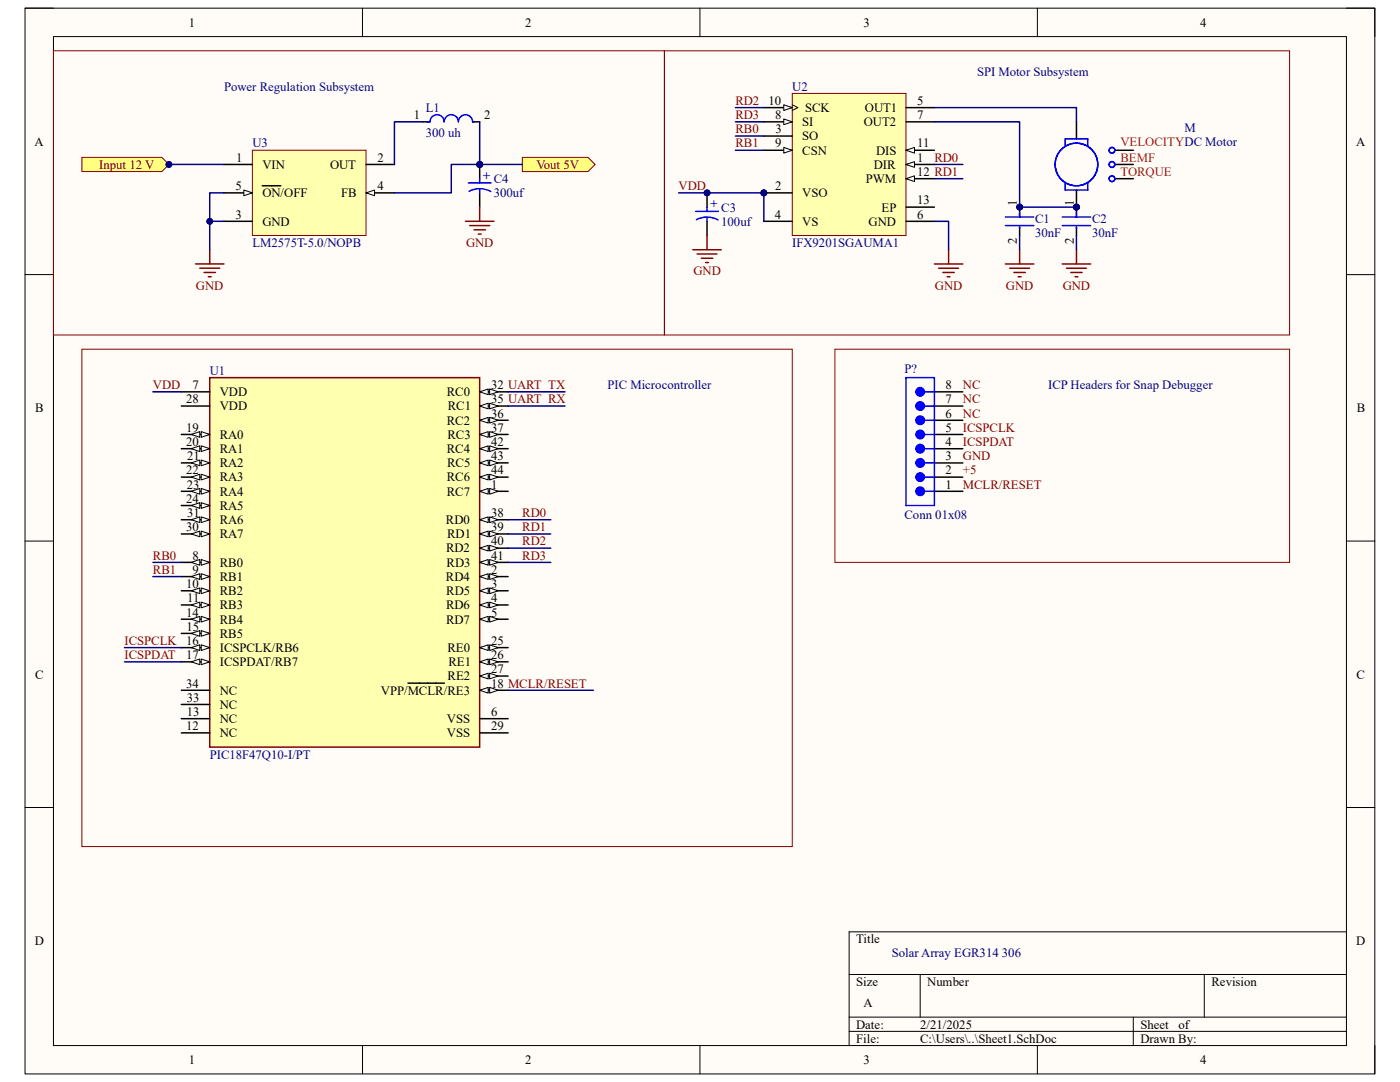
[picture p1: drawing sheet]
<svg xmlns="http://www.w3.org/2000/svg" width="279mm" height="216mm" viewBox="0 0 279 216" stroke-linecap="round" stroke-linejoin="round" font-family="sans-serif">
<path d="M5 1.6h269.4v212.7h-269.4z" fill-rule="evenodd" fill="#fffcf8"/>
<path d="M5 1.6h269.4v212.7h-269.4z" fill="none" stroke="#000" stroke-width=".2"/>
<path d="M10.7 7.3h258v201.3h-258z" fill-rule="evenodd" fill="#fffcf8"/>
<g fill="none" stroke="#000" stroke-width=".2">
<path d="M5 1.6h5.7M10.7 7.3h258v201.3h-258zM72.3 1.6v5.7M139.7 1.6v5.7M207 1.6v5.7M268.7 1.6h5.7v5.7M5 54.8h5.7M268.7 54.8h5.7M5 108h5.7M268.7 108h5.7M5 161.1h5.7M268.7 161.1h5.7"/>
<path d="M169.5 194.4h99.2M183.6 194.4v8.6M240.3 194.4v8.6M268.7 185.9h-99.2v22.7M72.3 208.6v5.7M139.7 208.6v5.7M169.5 203h99.2M169.5 205.8h99.2M207 208.6v5.7M226.2 203v5.6M274.4 208.6v5.7"/>
</g>
<circle cx="152.4" cy="38.5" r=".57" fill="#000080"/>
<circle cx="152.4" cy="38.5" r=".57" fill="none" stroke="#000080" stroke-width=".2"/>
<path d="M158.1 18.6h22.7v28.4h-22.7z" fill-rule="evenodd" fill="#ffffb0"/>
<path d="M158.1 18.6h22.7v28.4h-22.7z" fill="none" stroke="#800000" stroke-width=".2"/>
<path d="M180.8 32.8h5.7" fill="none" stroke="#000" stroke-width=".3"/>
<path d="M180.8 32.8l1.7-.5v1.1z" fill="#f8fcff"/>
<path d="M180.8 32.8l1.7-.5v1.1z" fill="none" stroke="#000" stroke-width=".2"/>
<path d="M152.4 21.5h5.7" fill="none" stroke="#000" stroke-width=".3"/>
<path d="M156.4 20.9l1.7 .6-1.7 .5z" fill="#f8fcff"/>
<path d="M156.4 20.9l1.7 .6-1.7 .5zM158.1 20.9l1.2 .6-1.2 .5" fill="none" stroke="#000" stroke-width=".2"/>
<path d="M180.8 30h5.7" fill="none" stroke="#000" stroke-width=".3"/>
<path d="M180.8 30l1.7-.6v1.2z" fill="#f8fcff"/>
<path d="M180.8 30l1.7-.6v1.2z" fill="none" stroke="#000" stroke-width=".2"/>
<path d="M180.8 35.7h5.7" fill="none" stroke="#000" stroke-width=".3"/>
<path d="M180.8 35.7l1.7-.6v1.1z" fill="#f8fcff"/>
<path d="M180.8 35.7l1.7-.6v1.1z" fill="none" stroke="#000" stroke-width=".2"/>
<path d="M152.4 38.5h5.7" fill="none" stroke="#000" stroke-width=".3"/>
<circle cx="152.4" cy="38.5" r=".57" fill="#000080"/>
<circle cx="152.4" cy="38.5" r=".57" fill="none" stroke="#000080" stroke-width=".2"/>
<path d="M152.4 27.1h5.7M152.4 24.3h5.7M180.8 21.5h5.7M180.8 24.3h5.7M152.4 44.2h5.7M180.8 44.2h5.7" fill="none" stroke="#000" stroke-width=".3"/>
<path d="M156.4 23.7l1.7 .6-1.7 .6z" fill="#f8fcff"/>
<path d="M156.4 23.7l1.7 .6-1.7 .6z" fill="none" stroke="#000" stroke-width=".2"/>
<path d="M152.4 30h5.7" fill="none" stroke="#000" stroke-width=".3"/>
<path d="M156.4 29.4l1.7 .6-1.7 .5z" fill="#f8fcff"/>
<path d="M156.4 29.4l1.7 .6-1.7 .5z" fill="none" stroke="#000" stroke-width=".2"/>
<path d="M180.8 41.3h5.7" fill="none" stroke="#000" stroke-width=".3"/>
<circle cx="214.8" cy="41.3" r=".57" fill="#000080"/>
<circle cx="214.8" cy="41.3" r=".57" fill="none" stroke="#000080" stroke-width=".2"/>
<path d="M214.8 24.3v3.4M214.8 37.9v3.4" fill="none" stroke="#000" stroke-width=".3"/>
<circle cx="214.8" cy="41.3" r=".57" fill="#000080"/>
<circle cx="214.8" cy="41.3" r=".57" fill="none" stroke="#000080" stroke-width=".2"/>
<g fill="none" stroke="#00f" stroke-width=".3">
<path d="M212.6 29.1v-1.4h4.5v1.4M212.6 36.5v1.4h4.5v-1.4"/>
<circle cx="214.8" cy="32.8" r="4.3"/>
<circle cx="221.9" cy="32.8" r=".57"/>
<circle cx="221.9" cy="35.7" r=".57"/>
<circle cx="221.9" cy="30" r=".57"/>
</g>
<path d="M222.5 30h3.7M222.5 32.8h3.7M222.5 35.7h3.7" fill="none" stroke="#000" stroke-width=".3"/>
<path d="M41.9 75.4h53.8v73.7h-53.8z" fill-rule="evenodd" fill="#ffffb0"/>
<path d="M41.9 75.4h53.8v73.7h-53.8z" fill="none" stroke="#800000" stroke-width=".3"/>
<path d="M36.2 78.2h5.7M95.7 78.2h5.7M36.2 81h5.7" fill="none" stroke="#000" stroke-width=".3"/>
<path d="M95.7 78.2l1.7-.6v1.2z" fill="#f8fcff"/>
<path d="M95.7 78.2l1.7-.6v1.2z" fill="none" stroke="#000" stroke-width=".2"/>
<path d="M97.7 77.6l1.7 .6-1.7 .6z" fill="#f8fcff"/>
<path d="M97.7 77.6l1.7 .6-1.7 .6z" fill="none" stroke="#000" stroke-width=".2"/>
<path d="M95.7 81h5.7" fill="none" stroke="#000" stroke-width=".3"/>
<path d="M95.7 81l1.7-.5v1.1z" fill="#f8fcff"/>
<path d="M95.7 81l1.7-.5v1.1z" fill="none" stroke="#000" stroke-width=".2"/>
<path d="M97.7 80.5l1.7 .5-1.7 .6z" fill="#f8fcff"/>
<path d="M97.7 80.5l1.7 .5-1.7 .6z" fill="none" stroke="#000" stroke-width=".2"/>
<path d="M95.7 83.9h5.7" fill="none" stroke="#000" stroke-width=".3"/>
<path d="M95.7 83.9l1.7-.6v1.1z" fill="#f8fcff"/>
<path d="M95.7 83.9l1.7-.6v1.1z" fill="none" stroke="#000" stroke-width=".2"/>
<path d="M97.7 83.3l1.7 .6-1.7 .5z" fill="#f8fcff"/>
<path d="M97.7 83.3l1.7 .6-1.7 .5z" fill="none" stroke="#000" stroke-width=".2"/>
<path d="M95.7 86.7h5.7" fill="none" stroke="#000" stroke-width=".3"/>
<path d="M95.7 86.7l1.7-.6v1.2z" fill="#f8fcff"/>
<path d="M95.7 86.7l1.7-.6v1.2z" fill="none" stroke="#000" stroke-width=".2"/>
<path d="M97.7 86.1l1.7 .6-1.7 .6z" fill="#f8fcff"/>
<path d="M97.7 86.1l1.7 .6-1.7 .6z" fill="none" stroke="#000" stroke-width=".2"/>
<path d="M95.7 89.5h5.7" fill="none" stroke="#000" stroke-width=".3"/>
<path d="M95.7 89.5l1.7-.5v1.1z" fill="#f8fcff"/>
<path d="M95.7 89.5l1.7-.5v1.1z" fill="none" stroke="#000" stroke-width=".2"/>
<path d="M97.7 89l1.7 .5-1.7 .6z" fill="#f8fcff"/>
<path d="M97.7 89l1.7 .5-1.7 .6z" fill="none" stroke="#000" stroke-width=".2"/>
<path d="M95.7 92.4h5.7" fill="none" stroke="#000" stroke-width=".3"/>
<path d="M95.7 92.4l1.7-.6v1.1z" fill="#f8fcff"/>
<path d="M95.7 92.4l1.7-.6v1.1z" fill="none" stroke="#000" stroke-width=".2"/>
<path d="M97.7 91.8l1.7 .6-1.7 .5z" fill="#f8fcff"/>
<path d="M97.7 91.8l1.7 .6-1.7 .5z" fill="none" stroke="#000" stroke-width=".2"/>
<path d="M95.7 95.2h5.7" fill="none" stroke="#000" stroke-width=".3"/>
<path d="M95.7 95.2l1.7-.6v1.2z" fill="#f8fcff"/>
<path d="M95.7 95.2l1.7-.6v1.2z" fill="none" stroke="#000" stroke-width=".2"/>
<path d="M97.7 94.6l1.7 .6-1.7 .6z" fill="#f8fcff"/>
<path d="M97.7 94.6l1.7 .6-1.7 .6z" fill="none" stroke="#000" stroke-width=".2"/>
<path d="M95.7 98h5.7" fill="none" stroke="#000" stroke-width=".3"/>
<path d="M95.7 98l1.7-.5v1.1z" fill="#f8fcff"/>
<path d="M95.7 98l1.7-.5v1.1z" fill="none" stroke="#000" stroke-width=".2"/>
<path d="M97.7 97.5l1.7 .5-1.7 .6z" fill="#f8fcff"/>
<path d="M97.7 97.5l1.7 .5-1.7 .6z" fill="none" stroke="#000" stroke-width=".2"/>
<path d="M95.7 103.7h5.7" fill="none" stroke="#000" stroke-width=".3"/>
<path d="M95.7 103.7l1.7-.6v1.2z" fill="#f8fcff"/>
<path d="M95.7 103.7l1.7-.6v1.2z" fill="none" stroke="#000" stroke-width=".2"/>
<path d="M97.7 103.1l1.7 .6-1.7 .6z" fill="#f8fcff"/>
<path d="M97.7 103.1l1.7 .6-1.7 .6z" fill="none" stroke="#000" stroke-width=".2"/>
<path d="M95.7 106.5h5.7" fill="none" stroke="#000" stroke-width=".3"/>
<path d="M95.7 106.5l1.7-.5v1.1z" fill="#f8fcff"/>
<path d="M95.7 106.5l1.7-.5v1.1z" fill="none" stroke="#000" stroke-width=".2"/>
<path d="M97.7 106l1.7 .5-1.7 .6z" fill="#f8fcff"/>
<path d="M97.7 106l1.7 .5-1.7 .6z" fill="none" stroke="#000" stroke-width=".2"/>
<path d="M95.7 109.4h5.7" fill="none" stroke="#000" stroke-width=".3"/>
<path d="M95.7 109.4l1.7-.6v1.1z" fill="#f8fcff"/>
<path d="M95.7 109.4l1.7-.6v1.1z" fill="none" stroke="#000" stroke-width=".2"/>
<path d="M97.7 108.8l1.7 .6-1.7 .5z" fill="#f8fcff"/>
<path d="M97.7 108.8l1.7 .6-1.7 .5z" fill="none" stroke="#000" stroke-width=".2"/>
<path d="M95.7 112.2h5.7" fill="none" stroke="#000" stroke-width=".3"/>
<path d="M95.7 112.2l1.7-.6v1.2z" fill="#f8fcff"/>
<path d="M95.7 112.2l1.7-.6v1.2z" fill="none" stroke="#000" stroke-width=".2"/>
<path d="M97.7 111.6l1.7 .6-1.7 .6z" fill="#f8fcff"/>
<path d="M97.7 111.6l1.7 .6-1.7 .6z" fill="none" stroke="#000" stroke-width=".2"/>
<path d="M95.7 115.1h5.7" fill="none" stroke="#000" stroke-width=".3"/>
<path d="M95.7 115.1l1.7-.6v1.1z" fill="#f8fcff"/>
<path d="M95.7 115.1l1.7-.6v1.1z" fill="none" stroke="#000" stroke-width=".2"/>
<path d="M97.7 114.5l1.7 .6-1.7 .5z" fill="#f8fcff"/>
<path d="M97.7 114.5l1.7 .6-1.7 .5z" fill="none" stroke="#000" stroke-width=".2"/>
<path d="M95.7 117.9h5.7" fill="none" stroke="#000" stroke-width=".3"/>
<path d="M95.7 117.9l1.7-.6v1.2z" fill="#f8fcff"/>
<path d="M95.7 117.9l1.7-.6v1.2z" fill="none" stroke="#000" stroke-width=".2"/>
<path d="M97.7 117.3l1.7 .6-1.7 .6z" fill="#f8fcff"/>
<path d="M97.7 117.3l1.7 .6-1.7 .6z" fill="none" stroke="#000" stroke-width=".2"/>
<path d="M95.7 120.7h5.7" fill="none" stroke="#000" stroke-width=".3"/>
<path d="M95.7 120.7l1.7-.5v1.1z" fill="#f8fcff"/>
<path d="M95.7 120.7l1.7-.5v1.1z" fill="none" stroke="#000" stroke-width=".2"/>
<path d="M97.7 120.2l1.7 .5-1.7 .6z" fill="#f8fcff"/>
<path d="M97.7 120.2l1.7 .5-1.7 .6z" fill="none" stroke="#000" stroke-width=".2"/>
<path d="M95.7 123.6h5.7" fill="none" stroke="#000" stroke-width=".3"/>
<path d="M95.7 123.6l1.7-.6v1.1z" fill="#f8fcff"/>
<path d="M95.7 123.6l1.7-.6v1.1z" fill="none" stroke="#000" stroke-width=".2"/>
<path d="M97.7 123l1.7 .6-1.7 .5z" fill="#f8fcff"/>
<path d="M97.7 123l1.7 .6-1.7 .5z" fill="none" stroke="#000" stroke-width=".2"/>
<path d="M36.2 112.2h5.7" fill="none" stroke="#000" stroke-width=".3"/>
<path d="M40.2 111.6l1.7 .6-1.7 .6z" fill="#f8fcff"/>
<path d="M40.2 111.6l1.7 .6-1.7 .6z" fill="none" stroke="#000" stroke-width=".2"/>
<path d="M38.2 112.2l1.7-.6v1.2z" fill="#f8fcff"/>
<path d="M38.2 112.2l1.7-.6v1.2z" fill="none" stroke="#000" stroke-width=".2"/>
<path d="M36.2 115.1h5.7" fill="none" stroke="#000" stroke-width=".3"/>
<path d="M40.2 114.5l1.7 .6-1.7 .5z" fill="#f8fcff"/>
<path d="M40.2 114.5l1.7 .6-1.7 .5z" fill="none" stroke="#000" stroke-width=".2"/>
<path d="M38.2 115.1l1.7-.6v1.1z" fill="#f8fcff"/>
<path d="M38.2 115.1l1.7-.6v1.1z" fill="none" stroke="#000" stroke-width=".2"/>
<path d="M36.2 117.9h5.7" fill="none" stroke="#000" stroke-width=".3"/>
<path d="M40.2 117.3l1.7 .6-1.7 .6z" fill="#f8fcff"/>
<path d="M40.2 117.3l1.7 .6-1.7 .6z" fill="none" stroke="#000" stroke-width=".2"/>
<path d="M38.2 117.9l1.7-.6v1.2z" fill="#f8fcff"/>
<path d="M38.2 117.9l1.7-.6v1.2z" fill="none" stroke="#000" stroke-width=".2"/>
<path d="M36.2 120.7h5.7" fill="none" stroke="#000" stroke-width=".3"/>
<path d="M40.2 120.2l1.7 .5-1.7 .6z" fill="#f8fcff"/>
<path d="M40.2 120.2l1.7 .5-1.7 .6z" fill="none" stroke="#000" stroke-width=".2"/>
<path d="M38.2 120.7l1.7-.5v1.1z" fill="#f8fcff"/>
<path d="M38.2 120.7l1.7-.5v1.1z" fill="none" stroke="#000" stroke-width=".2"/>
<path d="M36.2 123.6h5.7" fill="none" stroke="#000" stroke-width=".3"/>
<path d="M40.2 123l1.7 .6-1.7 .5z" fill="#f8fcff"/>
<path d="M40.2 123l1.7 .6-1.7 .5z" fill="none" stroke="#000" stroke-width=".2"/>
<path d="M38.2 123.6l1.7-.6v1.1z" fill="#f8fcff"/>
<path d="M38.2 123.6l1.7-.6v1.1z" fill="none" stroke="#000" stroke-width=".2"/>
<path d="M36.2 126.4h5.7" fill="none" stroke="#000" stroke-width=".3"/>
<path d="M40.2 125.8l1.7 .6-1.7 .6z" fill="#f8fcff"/>
<path d="M40.2 125.8l1.7 .6-1.7 .6z" fill="none" stroke="#000" stroke-width=".2"/>
<path d="M38.2 126.4l1.7-.6v1.2z" fill="#f8fcff"/>
<path d="M38.2 126.4l1.7-.6v1.2z" fill="none" stroke="#000" stroke-width=".2"/>
<path d="M36.2 129.2h5.7" fill="none" stroke="#000" stroke-width=".3"/>
<path d="M40.2 128.7l1.7 .5-1.7 .6z" fill="#f8fcff"/>
<path d="M40.2 128.7l1.7 .5-1.7 .6z" fill="none" stroke="#000" stroke-width=".2"/>
<path d="M38.2 129.2l1.7-.5v1.1z" fill="#f8fcff"/>
<path d="M38.2 129.2l1.7-.5v1.1z" fill="none" stroke="#000" stroke-width=".2"/>
<path d="M36.2 132.1h5.7" fill="none" stroke="#000" stroke-width=".3"/>
<path d="M40.2 131.5l1.7 .6-1.7 .5z" fill="#f8fcff"/>
<path d="M40.2 131.5l1.7 .6-1.7 .5z" fill="none" stroke="#000" stroke-width=".2"/>
<path d="M38.2 132.1l1.7-.6v1.1z" fill="#f8fcff"/>
<path d="M38.2 132.1l1.7-.6v1.1z" fill="none" stroke="#000" stroke-width=".2"/>
<path d="M95.7 137.7h5.7" fill="none" stroke="#000" stroke-width=".3"/>
<path d="M95.7 137.7l1.7-.5v1.1z" fill="#f8fcff"/>
<path d="M95.7 137.7l1.7-.5v1.1z" fill="none" stroke="#000" stroke-width=".2"/>
<path d="M97.7 137.2l1.7 .5-1.7 .6z" fill="#f8fcff"/>
<path d="M97.7 137.2l1.7 .5-1.7 .6z" fill="none" stroke="#000" stroke-width=".2"/>
<path d="M36.2 86.7h5.7M81.4 136.3h7.3" fill="none" stroke="#000" stroke-width=".3"/>
<path d="M40.2 86.1l1.7 .6-1.7 .6z" fill="#f8fcff"/>
<path d="M40.2 86.1l1.7 .6-1.7 .6z" fill="none" stroke="#000" stroke-width=".2"/>
<path d="M38.2 86.7l1.7-.6v1.2z" fill="#f8fcff"/>
<path d="M38.2 86.7l1.7-.6v1.2z" fill="none" stroke="#000" stroke-width=".2"/>
<path d="M36.2 89.5h5.7" fill="none" stroke="#000" stroke-width=".3"/>
<path d="M40.2 89l1.7 .5-1.7 .6z" fill="#f8fcff"/>
<path d="M40.2 89l1.7 .5-1.7 .6z" fill="none" stroke="#000" stroke-width=".2"/>
<path d="M38.2 89.5l1.7-.5v1.1z" fill="#f8fcff"/>
<path d="M38.2 89.5l1.7-.5v1.1z" fill="none" stroke="#000" stroke-width=".2"/>
<path d="M36.2 92.4h5.7" fill="none" stroke="#000" stroke-width=".3"/>
<path d="M40.2 91.8l1.7 .6-1.7 .5z" fill="#f8fcff"/>
<path d="M40.2 91.8l1.7 .6-1.7 .5z" fill="none" stroke="#000" stroke-width=".2"/>
<path d="M38.2 92.4l1.7-.6v1.1z" fill="#f8fcff"/>
<path d="M38.2 92.4l1.7-.6v1.1z" fill="none" stroke="#000" stroke-width=".2"/>
<path d="M36.2 95.2h5.7" fill="none" stroke="#000" stroke-width=".3"/>
<path d="M40.2 94.6l1.7 .6-1.7 .6z" fill="#f8fcff"/>
<path d="M40.2 94.6l1.7 .6-1.7 .6z" fill="none" stroke="#000" stroke-width=".2"/>
<path d="M38.2 95.2l1.7-.6v1.2z" fill="#f8fcff"/>
<path d="M38.2 95.2l1.7-.6v1.2z" fill="none" stroke="#000" stroke-width=".2"/>
<path d="M36.2 98h5.7" fill="none" stroke="#000" stroke-width=".3"/>
<path d="M40.2 97.5l1.7 .5-1.7 .6z" fill="#f8fcff"/>
<path d="M40.2 97.5l1.7 .5-1.7 .6z" fill="none" stroke="#000" stroke-width=".2"/>
<path d="M38.2 98l1.7-.5v1.1z" fill="#f8fcff"/>
<path d="M38.2 98l1.7-.5v1.1z" fill="none" stroke="#000" stroke-width=".2"/>
<path d="M36.2 100.9h5.7" fill="none" stroke="#000" stroke-width=".3"/>
<path d="M40.2 100.3l1.7 .6-1.7 .5z" fill="#f8fcff"/>
<path d="M40.2 100.3l1.7 .6-1.7 .5z" fill="none" stroke="#000" stroke-width=".2"/>
<path d="M38.2 100.9l1.7-.6v1.1z" fill="#f8fcff"/>
<path d="M38.2 100.9l1.7-.6v1.1z" fill="none" stroke="#000" stroke-width=".2"/>
<path d="M36.2 103.7h5.7" fill="none" stroke="#000" stroke-width=".3"/>
<path d="M40.2 103.1l1.7 .6-1.7 .6z" fill="#f8fcff"/>
<path d="M40.2 103.1l1.7 .6-1.7 .6z" fill="none" stroke="#000" stroke-width=".2"/>
<path d="M38.2 103.7l1.7-.6v1.2z" fill="#f8fcff"/>
<path d="M38.2 103.7l1.7-.6v1.2z" fill="none" stroke="#000" stroke-width=".2"/>
<path d="M36.2 106.5h5.7" fill="none" stroke="#000" stroke-width=".3"/>
<path d="M40.2 106l1.7 .5-1.7 .6z" fill="#f8fcff"/>
<path d="M40.2 106l1.7 .5-1.7 .6z" fill="none" stroke="#000" stroke-width=".2"/>
<path d="M38.2 106.5l1.7-.5v1.1z" fill="#f8fcff"/>
<path d="M38.2 106.5l1.7-.5v1.1z" fill="none" stroke="#000" stroke-width=".2"/>
<path d="M95.7 129.2h5.7" fill="none" stroke="#000" stroke-width=".3"/>
<path d="M95.7 129.2l1.7-.5v1.1z" fill="#f8fcff"/>
<path d="M95.7 129.2l1.7-.5v1.1z" fill="none" stroke="#000" stroke-width=".2"/>
<path d="M97.7 128.7l1.7 .5-1.7 .6z" fill="#f8fcff"/>
<path d="M97.7 128.7l1.7 .5-1.7 .6z" fill="none" stroke="#000" stroke-width=".2"/>
<path d="M95.7 132.1h5.7" fill="none" stroke="#000" stroke-width=".3"/>
<path d="M95.7 132.1l1.7-.6v1.1z" fill="#f8fcff"/>
<path d="M95.7 132.1l1.7-.6v1.1z" fill="none" stroke="#000" stroke-width=".2"/>
<path d="M97.7 131.5l1.7 .6-1.7 .5z" fill="#f8fcff"/>
<path d="M97.7 131.5l1.7 .6-1.7 .5z" fill="none" stroke="#000" stroke-width=".2"/>
<path d="M95.7 134.9h5.7" fill="none" stroke="#000" stroke-width=".3"/>
<path d="M95.7 134.9l1.7-.6v1.2z" fill="#f8fcff"/>
<path d="M95.7 134.9l1.7-.6v1.2z" fill="none" stroke="#000" stroke-width=".2"/>
<path d="M97.7 134.3l1.7 .6-1.7 .6z" fill="#f8fcff"/>
<path d="M97.7 134.3l1.7 .6-1.7 .6z" fill="none" stroke="#000" stroke-width=".2"/>
<path d="M36.2 137.7h5.7M36.2 146.2h5.7M36.2 143.4h5.7M36.2 140.6h5.7M95.7 146.2h5.7M95.7 143.4h5.7" fill="none" stroke="#000" stroke-width=".3"/>
<path d="M50.4 30h22.6v17h-22.6z" fill-rule="evenodd" fill="#ffffb0"/>
<path d="M50.4 30h22.6v17h-22.6z" fill="none" stroke="#800000" stroke-width=".2"/>
<path d="M73 38.5h5.7" fill="none" stroke="#000" stroke-width=".3"/>
<path d="M73 38.5l1.8-.6v1.2z" fill="#f8fcff"/>
<path d="M73 38.5l1.8-.6v1.2z" fill="none" stroke="#000" stroke-width=".2"/>
<path d="M44.7 32.8h5.7M44.7 38.5h5.7" fill="none" stroke="#000" stroke-width=".3"/>
<path d="M48.7 37.9l1.7 .6-1.7 .6z" fill="#f8fcff"/>
<path d="M48.7 37.9l1.7 .6-1.7 .6z" fill="none" stroke="#000" stroke-width=".2"/>
<path d="M52.3 37.1h3.7M73 32.8h5.7M44.7 44.2h5.7" fill="none" stroke="#000" stroke-width=".3"/>
<circle cx="203.5" cy="41.3" r=".57" fill="#000080"/>
<circle cx="203.5" cy="41.3" r=".57" fill="none" stroke="#000080" stroke-width=".2"/>
<path d="M203.5 41.3v2" fill="none" stroke="#000" stroke-width=".3"/>
<circle cx="203.5" cy="41.3" r=".57" fill="#000080"/>
<circle cx="203.5" cy="41.3" r=".57" fill="none" stroke="#000080" stroke-width=".2"/>
<path d="M203.5 45.3v1.7" fill="none" stroke="#000" stroke-width=".3"/>
<path d="M200.6 43.3h5.7M200.6 45h5.7M203.5 42.5v.8M203.5 45.3v.3" fill="none" stroke="#00f" stroke-width=".3"/>
<circle cx="214.8" cy="41.3" r=".57" fill="#000080"/>
<circle cx="214.8" cy="41.3" r=".57" fill="none" stroke="#000080" stroke-width=".2"/>
<path d="M214.8 41.3v2" fill="none" stroke="#000" stroke-width=".3"/>
<circle cx="214.8" cy="41.3" r=".57" fill="#000080"/>
<circle cx="214.8" cy="41.3" r=".57" fill="none" stroke="#000080" stroke-width=".2"/>
<path d="M214.8 45.3v1.7" fill="none" stroke="#000" stroke-width=".3"/>
<path d="M212 43.3h5.7M212 45h5.7M214.8 42.5v.8M214.8 45.3v.3" fill="none" stroke="#00f" stroke-width=".3"/>
<g fill="none" stroke="#800000" stroke-width=".3">
<path d="M186.5 52.7h5.7M187.3 53.5h4M188.2 54.4h2.2M189 55.2h.6M189.3 49.8v2.9M200.6 52.7h5.7M201.5 53.5h4M202.4 54.4h2.2M203.2 55.2h.6M203.5 49.8v2.9M212 52.7h5.7M212.8 53.5h4"/>
<path d="M213.7 54.4h2.3M214.5 55.2h.6M214.8 49.8v2.9"/>
</g>
<path d="M132.6 10.1h124.8v56.7h-124.8z" fill="none" stroke="#800000" stroke-width=".2"/>
<circle cx="141.1" cy="38.5" r=".57" fill="#000080"/>
<circle cx="141.1" cy="38.5" r=".57" fill="none" stroke="#000080" stroke-width=".2"/>
<path d="M141.1 38.5v2.8" fill="none" stroke="#000" stroke-width=".3"/>
<circle cx="141.1" cy="38.5" r=".57" fill="#000080"/>
<circle cx="141.1" cy="38.5" r=".57" fill="none" stroke="#000080" stroke-width=".2"/>
<path d="M141.1 44.2v2.8" fill="none" stroke="#000" stroke-width=".3"/>
<path d="M138.8 42.2h4.6M139 43.8a4.5 4.5 0 0 1 4.3 .1M141.1 41.3v.9M141.1 43.3v.9" fill="none" stroke="#00f" stroke-width=".3"/>
<path d="M39 52.7h5.7M39.9 53.5h3.9M40.7 54.4h2.3M41.6 55.2h.5M41.9 49.8v2.9M138.3 49.8h5.6M139.1 50.7h4M140 51.5h2.2M140.8 52.4h.6M141.1 47v2.8" fill="none" stroke="#800000" stroke-width=".3"/>
<path d="M16.3 31.4h16l1.4 1.4-1.4 1.4h-16z" fill-rule="evenodd" fill="#ffff80"/>
<path d="M16.3 31.4h16l1.4 1.4-1.4 1.4h-16z" fill="none" stroke="#800000" stroke-width=".2"/>
<circle cx="33.7" cy="32.8" r=".57" fill="#000080"/>
<circle cx="33.7" cy="32.8" r=".57" fill="none" stroke="#000080" stroke-width=".2"/>
<path d="M104.2 31.4h13.2l1.4 1.4-1.4 1.4h-13.2z" fill-rule="evenodd" fill="#ffff80"/>
<path d="M104.2 31.4h13.2l1.4 1.4-1.4 1.4h-13.2z" fill="none" stroke="#800000" stroke-width=".2"/>
<path d="M84.4 24.3h1.4M94.3 24.3h1.4" fill="none" stroke="#000" stroke-width=".3"/>
<path d="M85.2 24.3h.6a1.42 1.42 0 0 1 1.4-1.4 1.42 1.42 0 0 1 1.4 1.4 1.42 1.42 0 0 1 1.5-1.4 1.42 1.42 0 0 1 1.4 1.4 1.42 1.42 0 0 1 1.4-1.4 1.42 1.42 0 0 1 1.4 1.4h.3" fill="none" stroke="#00f" stroke-width=".3"/>
<circle cx="95.7" cy="32.8" r=".57" fill="#000080"/>
<circle cx="95.7" cy="32.8" r=".57" fill="none" stroke="#000080" stroke-width=".2"/>
<path d="M95.7 32.8v2.9" fill="none" stroke="#000" stroke-width=".3"/>
<circle cx="95.7" cy="32.8" r=".57" fill="#000080"/>
<circle cx="95.7" cy="32.8" r=".57" fill="none" stroke="#000080" stroke-width=".2"/>
<path d="M95.7 38.5v2.8M186.5 95.2h5.7M186.5 98h5.7" fill="none" stroke="#000" stroke-width=".3"/>
<path d="M93.5 36.5h4.5M93.6 38.2a4.5 4.5 0 0 1 4.3 0M95.7 35.7v.8M95.7 37.6v.9M184.5 95.2h2" fill="none" stroke="#00f" stroke-width=".3"/>
<path d="M92.9 44.2h5.7M93.7 45h4M94.6 45.9h2.3M95.5 46.7h.5M95.7 41.3v2.9" fill="none" stroke="#800000" stroke-width=".3"/>
<path d="M10.7 10.1h121.9v56.7h-121.9z" fill="none" stroke="#800000" stroke-width=".2"/>
<circle cx="183.6" cy="95.2" r=".85" fill="#00f"/>
<g fill="none" stroke="#00f" stroke-width=".3">
<path d="M184.5 98h2M184.5 92.4h2"/>
<circle cx="183.6" cy="95.2" r=".85"/>
</g>
<path d="M186.5 92.4h5.7" fill="none" stroke="#000" stroke-width=".3"/>
<circle cx="183.6" cy="92.4" r=".85" fill="#00f"/>
<g fill="none" stroke="#00f" stroke-width=".3">
<path d="M184.5 89.5h2"/>
<circle cx="183.6" cy="92.4" r=".85"/>
</g>
<path d="M186.5 89.5h5.7" fill="none" stroke="#000" stroke-width=".3"/>
<circle cx="183.6" cy="89.5" r=".85" fill="#00f"/>
<g fill="none" stroke="#00f" stroke-width=".3">
<path d="M184.5 86.7h2"/>
<circle cx="183.6" cy="89.5" r=".85"/>
</g>
<path d="M186.5 86.7h5.7" fill="none" stroke="#000" stroke-width=".3"/>
<circle cx="183.6" cy="86.7" r=".85" fill="#00f"/>
<g fill="none" stroke="#00f" stroke-width=".3">
<path d="M184.5 83.9h2"/>
<circle cx="183.6" cy="86.7" r=".85"/>
</g>
<path d="M186.5 83.9h5.7" fill="none" stroke="#000" stroke-width=".3"/>
<circle cx="183.6" cy="83.9" r=".85" fill="#00f"/>
<g fill="none" stroke="#00f" stroke-width=".3">
<path d="M184.5 81h2"/>
<circle cx="183.6" cy="83.9" r=".85"/>
</g>
<path d="M186.5 81h5.7" fill="none" stroke="#000" stroke-width=".3"/>
<circle cx="183.6" cy="81" r=".85" fill="#00f"/>
<g fill="none" stroke="#00f" stroke-width=".3">
<path d="M184.5 78.2h2"/>
<circle cx="183.6" cy="81" r=".85"/>
</g>
<path d="M186.5 78.2h5.7" fill="none" stroke="#000" stroke-width=".3"/>
<circle cx="183.6" cy="78.2" r=".85" fill="#00f"/>
<g fill="none" stroke="#00f" stroke-width=".3">
<path d="M180.8 75.4h5.7v25.5h-5.7z"/>
<circle cx="183.6" cy="78.2" r=".85"/>
</g>
<circle cx="183.6" cy="98" r=".85" fill="#00f"/>
<circle cx="183.6" cy="98" r=".85" fill="none" stroke="#00f" stroke-width=".3"/>
<path d="M166.6 69.7h90.8v42.5h-90.8z" fill="none" stroke="#800000" stroke-width=".2"/>
<path d="M186.5 21.5h28.3v2.8M186.5 24.3h17v17h11.3M30.5 78.2h5.7" fill="none" stroke="#000080" stroke-width=".3"/>
<circle cx="203.5" cy="41.3" r=".57" fill="#000080"/>
<circle cx="203.5" cy="41.3" r=".57" fill="none" stroke="#000080" stroke-width=".2"/>
<circle cx="214.8" cy="41.3" r=".57" fill="#000080"/>
<circle cx="214.8" cy="41.3" r=".57" fill="none" stroke="#000080" stroke-width=".2"/>
<path d="M135.4 38.5h17M146.8 21.5h5.6M146.8 24.3h5.6M186.5 32.8h5.7M186.5 35.7h5.7M186.5 44.2h2.8v5.6M203.5 47v2.8M214.8 47v2.8M101.4 103.7h8.5M101.4 106.5h8.5M101.4 109.4h8.5M101.4 112.2h8.5" fill="none" stroke="#000080" stroke-width=".3"/>
<circle cx="152.4" cy="38.5" r=".57" fill="#000080"/>
<circle cx="152.4" cy="38.5" r=".57" fill="none" stroke="#000080" stroke-width=".2"/>
<circle cx="141.1" cy="38.5" r=".57" fill="#000080"/>
<circle cx="141.1" cy="38.5" r=".57" fill="none" stroke="#000080" stroke-width=".2"/>
<path d="M152.4 38.5v5.7" fill="none" stroke="#000080" stroke-width=".3"/>
<circle cx="152.4" cy="38.5" r=".57" fill="#000080"/>
<circle cx="152.4" cy="38.5" r=".57" fill="none" stroke="#000080" stroke-width=".2"/>
<path d="M146.8 27.1h5.6M146.8 30h5.6M44.7 44.2h-2.8v5.6M30.5 112.2h5.7M30.5 115.1h5.7" fill="none" stroke="#000080" stroke-width=".3"/>
<circle cx="41.9" cy="44.2" r=".57" fill="#000080"/>
<circle cx="41.9" cy="44.2" r=".57" fill="none" stroke="#000080" stroke-width=".2"/>
<path d="M44.7 38.5h-2.8v5.7" fill="none" stroke="#000080" stroke-width=".3"/>
<circle cx="41.9" cy="44.2" r=".57" fill="#000080"/>
<circle cx="41.9" cy="44.2" r=".57" fill="none" stroke="#000080" stroke-width=".2"/>
<path d="M33.4 32.8h11.3" fill="none" stroke="#000080" stroke-width=".3"/>
<circle cx="33.7" cy="32.8" r=".57" fill="#000080"/>
<circle cx="33.7" cy="32.8" r=".57" fill="none" stroke="#000080" stroke-width=".2"/>
<path d="M84.4 24.3h-5.7v8.5M95.7 24.3v8.5" fill="none" stroke="#000080" stroke-width=".3"/>
<circle cx="95.7" cy="32.8" r=".57" fill="#000080"/>
<circle cx="95.7" cy="32.8" r=".57" fill="none" stroke="#000080" stroke-width=".2"/>
<path d="M95.7 32.8h8.5" fill="none" stroke="#000080" stroke-width=".3"/>
<circle cx="95.7" cy="32.8" r=".57" fill="#000080"/>
<circle cx="95.7" cy="32.8" r=".57" fill="none" stroke="#000080" stroke-width=".2"/>
<path d="M95.7 32.8h-5.6v5.7h-11.4" fill="none" stroke="#000080" stroke-width=".3"/>
<circle cx="95.7" cy="32.8" r=".57" fill="#000080"/>
<circle cx="95.7" cy="32.8" r=".57" fill="none" stroke="#000080" stroke-width=".2"/>
<path d="M101.4 78.2h11.3M101.4 81h11.3M24.8 129.2h11.4M24.8 132.1h11.4M101.4 137.7h17" fill="none" stroke="#000080" stroke-width=".3"/>
<path d="M16.3 69.7h141.8v99.2h-141.8z" fill="none" stroke="#800000" stroke-width=".2"/>
<g font-size="2.5">
<text x="37.7" y="5.3">1</text>
<text x="104.8" y="5.3">2</text>
<text x="172.3" y="5.3">3</text>
<text x="239.5" y="5.3">4</text>
<text x="82.6" y="23.7">1</text>
<text x="96.6" y="23.7">2</text>
<text x="153.4" y="20.9">10</text>
<text x="154.7" y="23.7">8</text>
<text x="160.7" y="22.4">SCK</text>
<text x="172.6" y="22.4">OUT1</text>
<text x="183" y="20.9">5</text>
<text x="183" y="23.7">7</text>
<text x="6.9" y="29.1">A</text>
<text x="154.7" y="29.4">9</text>
<text x="154.8" y="26.6">3</text>
<text x="160.1" y="28">SO</text>
<text x="160.1" y="25.2">SI</text>
<text x="172.4" y="25.2">OUT2</text>
<text x="183" y="29.4">11</text>
<text x="270.6" y="29.1">A</text>
<text x="47.1" y="32.3">1</text>
<text x="52.4" y="33.7">VIN</text>
<text x="65.9" y="33.7">OUT</text>
<text x="75.3" y="32.3">2</text>
<text x="160.1" y="30.9">CSN</text>
<text x="174.4" y="33.7">DIR</text>
<text x="174.8" y="30.9">DIS</text>
<text x="183" y="32.3">1</text>
<text x="183" y="35.1">12 RD1</text>
<text x="47" y="37.9">5</text>
<text x="52.4" y="39.4">ON/OFF</text>
<text x="68.1" y="39.4">FB</text>
<text x="75.3" y="37.9">4</text>
<text x="154.7" y="37.9">2</text>
<text x="160.1" y="39.4">VSO</text>
<text x="172.8" y="36.5">PWM</text>
<text x="183" y="40.8">13</text>
<text x="202.9" y="41" transform="rotate(-90 202.9 41)">1</text>
<text x="214.3" y="41" transform="rotate(-90 214.3 41)">1</text>
<text x="47" y="43.6">3</text>
<text x="52.4" y="45">GND</text>
<text x="154.6" y="43.6">4</text>
<text x="160.1" y="45">VS</text>
<text x="173.4" y="45">GND</text>
<text x="175.9" y="42.2">EP</text>
<text x="183" y="43.6">6</text>
<text x="202.9" y="48.7" transform="rotate(-90 202.9 48.7)">2</text>
<text x="214.3" y="48.7" transform="rotate(-90 214.3 48.7)">2</text>
<text x="38.4" y="77.6">7</text>
<text x="98" y="77.6">32 UART_TX</text>
<text x="188.7" y="77.6">8</text>
<text x="7" y="82.3">B</text>
<text x="37.2" y="80.5">28</text>
<text x="43.9" y="79">VDD</text>
<text x="43.9" y="81.9">VDD</text>
<text x="89.2" y="79">RC0</text>
<text x="89.4" y="81.9">RC1</text>
<text x="98" y="80.5">35 UART_RX</text>
<text x="98" y="83.3">36</text>
<text x="188.7" y="83.3">6</text>
<text x="188.7" y="80.5">7</text>
<text x="270.8" y="82.3">B</text>
<text x="37.1" y="86.1">19</text>
<text x="37.1" y="89">20</text>
<text x="43.9" y="87.5">RA0</text>
<text x="89.2" y="84.7">RC2</text>
<text x="89.3" y="87.5">RC3</text>
<text x="98" y="86.1">37</text>
<text x="98" y="89">42</text>
<text x="188.7" y="89">4</text>
<text x="188.7" y="86.1">5</text>
<text x="37.1" y="94.7">22</text>
<text x="37.3" y="91.8">21</text>
<text x="43.9" y="90.4">RA1</text>
<text x="43.9" y="93.2">RA2</text>
<text x="89.2" y="90.4">RC4</text>
<text x="89.2" y="93.2">RC5</text>
<text x="98" y="91.8">43</text>
<text x="98" y="94.7">44</text>
<text x="188.7" y="94.7">2</text>
<text x="188.7" y="91.8">3</text>
<text x="37.1" y="100.3">24</text>
<text x="37.3" y="97.5">23</text>
<text x="43.9" y="96.1">RA3</text>
<text x="43.9" y="98.9">RA4</text>
<text x="43.9" y="101.7">RA5</text>
<text x="89.2" y="96.1">RC6</text>
<text x="89.2" y="98.9">RC7</text>
<text x="98" y="97.5">1</text>
<text x="188.7" y="97.5">1</text>
<text x="37.1" y="106">30</text>
<text x="37.3" y="103.2">31</text>
<text x="43.9" y="104.6">RA6</text>
<text x="43.9" y="107.4">RA7</text>
<text x="89" y="104.6">RD0</text>
<text x="89.2" y="107.4">RD1</text>
<text x="98" y="103.2">38</text>
<text x="98" y="106">39</text>
<text x="38.4" y="111.7">8</text>
<text x="43.9" y="113.1">RB0</text>
<text x="89" y="110.2">RD2</text>
<text x="89.1" y="113.1">RD3</text>
<text x="98" y="108.8">40</text>
<text x="98" y="111.7">41</text>
<text x="37.1" y="117.3">10</text>
<text x="38.4" y="114.5">9</text>
<text x="43.9" y="115.9">RB1</text>
<text x="43.9" y="118.7">RB2</text>
<text x="89" y="115.9">RD4</text>
<text x="89.1" y="118.7">RD5</text>
<text x="98" y="114.5">2</text>
<text x="98" y="117.3">3</text>
<text x="37.1" y="123">14</text>
<text x="37.2" y="125.9">15</text>
<text x="37.3" y="120.2">11</text>
<text x="43.9" y="121.6">RB3</text>
<text x="43.9" y="124.4">RB4</text>
<text x="89" y="121.6">RD6</text>
<text x="89" y="124.4">RD7</text>
<text x="98" y="120.2">4</text>
<text x="98" y="123">5</text>
<text x="37.1" y="128.7">16</text>
<text x="37.1" y="131.5">17</text>
<text x="43.9" y="127.3">RB5</text>
<text x="43.9" y="130.1">ICSPCLK/RB6</text>
<text x="89.3" y="130.1">RE0</text>
<text x="98" y="128.7">25</text>
<text x="98" y="131.5">26</text>
<text x="7" y="135.4">C</text>
<text x="37.1" y="137.2">34</text>
<text x="43.9" y="132.9">ICSPDAT/RB7</text>
<text x="89.3" y="135.8">RE2</text>
<text x="89.5" y="132.9">RE1</text>
<text x="98" y="137.2">18 MCLR/RESET</text>
<text x="98" y="134.4">27</text>
<text x="270.7" y="135.4">C</text>
<text x="37.3" y="142.9">13</text>
<text x="37.3" y="140">33</text>
<text x="43.9" y="141.4">NC</text>
<text x="43.9" y="138.6">NC</text>
<text x="76" y="138.6">VPP/MCLR/RE3</text>
<text x="98" y="142.9">6</text>
<text x="37.1" y="145.7">12</text>
<text x="43.9" y="147.1">NC</text>
<text x="43.9" y="144.3">NC</text>
<text x="89.2" y="144.3">VSS</text>
<text x="89.2" y="147.1">VSS</text>
<text x="98" y="145.7">29</text>
<text x="6.9" y="188.6">D</text>
<text x="170.9" y="188.2">Title</text>
<text x="270.7" y="188.6">D</text>
<text x="170.9" y="196.7">Size</text>
<text x="185" y="196.7">Number</text>
<text x="241.8" y="196.7">Revision</text>
<text x="172.3" y="201">A</text>
<text x="170.9" y="205.2">Date:</text>
<text x="170.9" y="208.1">File:</text>
<text x="183.6" y="205.2">2/21/2025</text>
<text x="183.7" y="208.1">C:\Users\..\Sheet1.SchDoc</text>
<text x="227.6" y="205.2">Sheet</text>
<text x="227.6" y="208.1">Drawn By:</text>
<text x="235.2" y="205.2">of</text>
<text x="37.7" y="212.3">1</text>
<text x="104.8" y="212.3">2</text>
<text x="172.3" y="212.3">3</text>
<text x="239.5" y="212.3">4</text>
</g>
<g font-size="2.5" fill="#000080">
<text x="195" y="15.2">SPI Motor Subsystem</text>
<text x="44.7" y="18.1">Power Regulation Subsystem</text>
<text x="85" y="22.4">L1</text>
<text x="158.1" y="18.1">U2</text>
<text x="50.4" y="29.4">U3</text>
<text x="85" y="27.4">300 uh</text>
<text x="236.4" y="26.3">M</text>
<text x="98.6" y="36.5">C4</text>
<text x="98.6" y="39.4">300uf</text>
<text x="143.9" y="42.2">C3</text>
<text x="143.9" y="45">100uf</text>
<text x="206.6" y="44.4">C1</text>
<text x="206.6" y="47.3">30nF</text>
<text x="217.9" y="44.4">C2</text>
<text x="217.9" y="47.3">30nF</text>
<text x="50.4" y="49.3">LM2575T-5.0/NOPB</text>
<text x="158.1" y="49.3">IFX9201SGAUMA1</text>
<text x="41.9" y="74.8">U1</text>
<text x="121.2" y="77.6">PIC Microcontroller</text>
<text x="180.5" y="74.5">P?</text>
<text x="209.2" y="77.6">ICP Headers for Snap Debugger</text>
<text x="180.5" y="103.5">Conn 01x08</text>
<text x="41.9" y="151.4">PIC18F47Q10-I/PT</text>
<text x="178" y="191.1">Solar Array EGR314 306</text>
</g>
<g font-size="2.5" fill="#800000">
<text x="146.8" y="20.9">RD2</text>
<text x="146.8" y="23.7">RD3</text>
<text x="146.8" y="26.6">RB0</text>
<text x="146.8" y="29.4">RB1</text>
<text x="19.8" y="33.7">Input 12 V</text>
<text x="107.1" y="33.7">Vout 5V</text>
<text x="186.5" y="32.3">RD0</text>
<text x="135.4" y="37.9">VDD</text>
<text x="93" y="49.3">GND</text>
<text x="39.1" y="57.8">GND</text>
<text x="138.4" y="54.9">GND</text>
<text x="186.6" y="57.8">GND</text>
<text x="200.7" y="57.8">GND</text>
<text x="212.1" y="57.8">GND</text>
<text x="30.5" y="77.6">VDD</text>
<text x="192.2" y="77.6">NC</text>
<text x="192.2" y="83.3">NC</text>
<text x="192.2" y="80.5">NC</text>
<text x="192.2" y="89">ICSPDAT</text>
<text x="192.2" y="86.1">ICSPCLK</text>
<text x="192.2" y="94.7">+5</text>
<text x="192.2" y="91.8">GND</text>
<text x="192.2" y="97.5">MCLR/RESET</text>
<text x="104.2" y="103.2">RD0</text>
<text x="104.2" y="106">RD1</text>
<text x="30.5" y="111.7">RB0</text>
<text x="104.2" y="108.8">RD2</text>
<text x="104.2" y="111.7">RD3</text>
<text x="30.5" y="114.5">RB1</text>
<text x="24.8" y="128.7">ICSPCLK</text>
<text x="24.8" y="131.5">ICSPDAT</text>
</g>
<g font-size="2.5" fill="#f00">
<text x="223.6" y="29.2">VELOCITYDC Motor</text>
<text x="223.6" y="32.3">BEMF</text>
<text x="223.6" y="35.1">TORQUE</text>
</g>
<g font-size="2.5" fill="#00f">
<text x="96.3" y="34.2" transform="rotate(90 96.3 34.2)">+</text>
<text x="141.6" y="39.9" transform="rotate(90 141.6 39.9)">+</text>
</g>
</svg>
